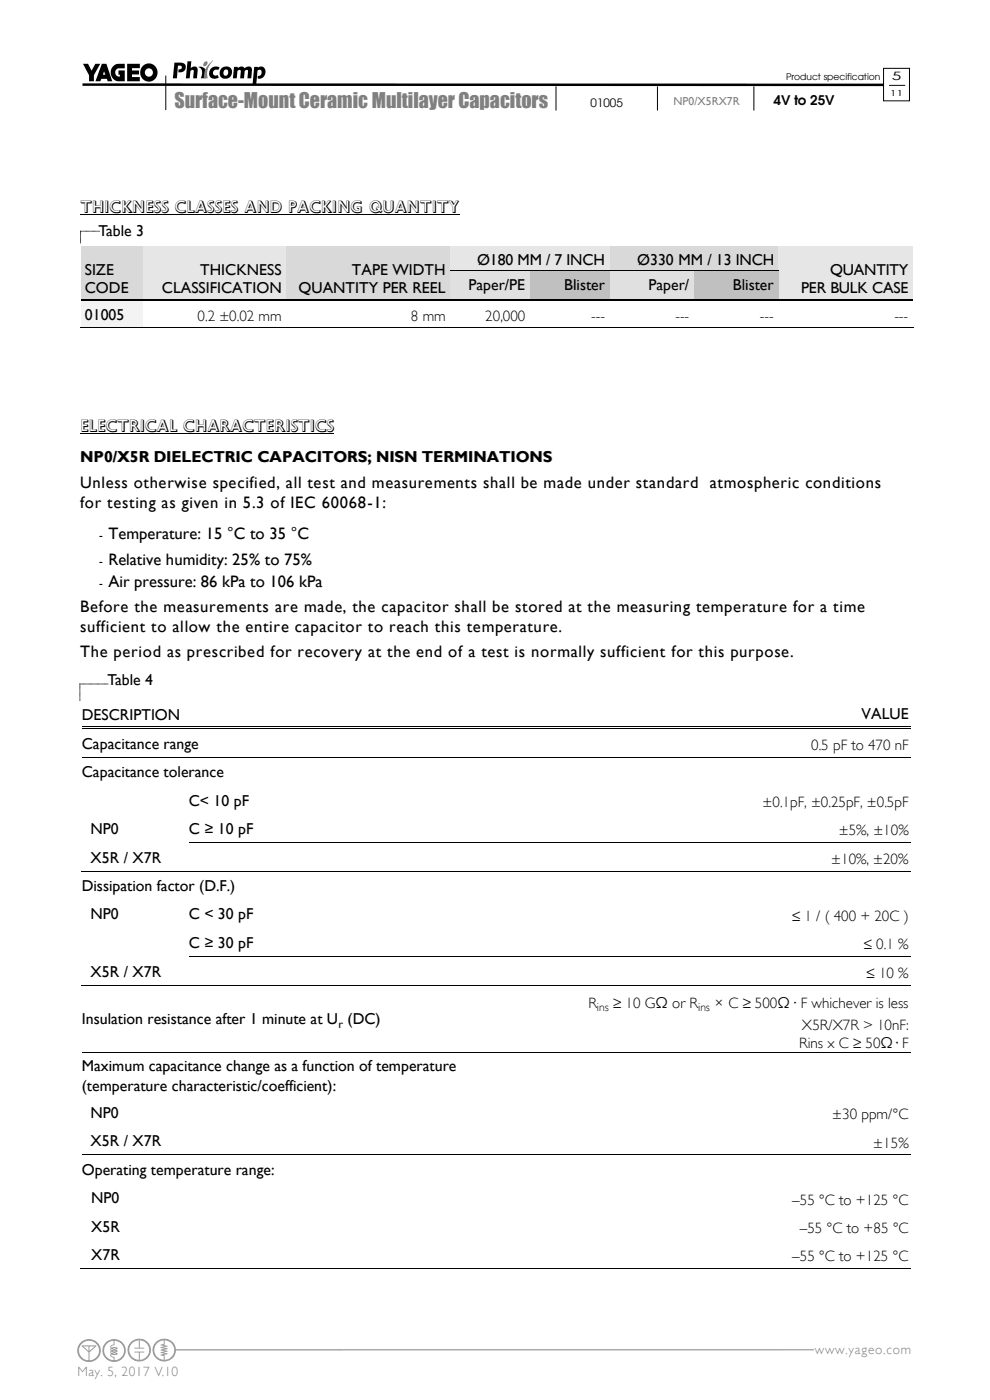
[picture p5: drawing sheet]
<svg xmlns="http://www.w3.org/2000/svg" width="210mm" height="297mm" viewBox="0 0 210 297" stroke-linecap="round" stroke-linejoin="round" font-family="sans-serif">
<path d="M172.6 286.4h-140" fill="none" stroke="#808080" stroke-width=".21"/>
<g fill="#fff">
<circle cx="29.5" cy="286.5" r="2.45"/>
<circle cx="34.8" cy="286.5" r="2.45"/>
<circle cx="24.2" cy="286.6" r="2.45"/>
<circle cx="18.9" cy="286.6" r="2.47"/>
</g>
<g fill="#93989c">
<path d="M21.8 286.6a2.45 2.45 0 0 0 4.8 0 2.45 2.45 0 0 0-4.8 0zM22.7 285.1l.6-.4 .8-.2v.8h-.2a.59 .59 0 0 0-.4 .9l-.1 .8 .1 .2a.53 .53 0 0 0 0 .7 .53 .53 0 0 0 .6 .2v.5a2.05 2.05 0 0 1-1.9-1.3 2.05 2.05 0 0 1 .5-2.2zM24.3 284.5a2.06 2.06 0 0 1 2 2 2.06 2.06 0 0 1-2 2.1v-.6l-.3-.1a.34 .34 0 0 1-.3-.5l.5 .1 .8-.2-.4-.3-.9 .1v-.3l.6 .1 .7-.2-.4-.3-.9 .1-.1-.1 .1-.2 .3 .2a.65 .65 0 0 0 1-.4l-.8-.2-.5 .2a.52 .52 0 0 1 .6-.6zM23.8 287.2h.9zM23.8 286.7h.9zM23.8 286.1h.9z"/>
<path d="M16.4 286.6a2.47 2.47 0 0 0 4.9 0 2.47 2.47 0 0 0-4.9 0zM17.7 285.7h1.1v1zM19 285.7h1.1l-1.1 1zM17.4 285.1a2.09 2.09 0 0 1 3.4 .6 2.09 2.09 0 0 1-1.8 2.9v-1.7l1.5-1.4h-3.2v.1l1.5 1.3v1.7a2.06 2.06 0 0 1-1.9-1.3 2.06 2.06 0 0 1 .5-2.2z"/>
<path d="M27.1 286.5a2.45 2.45 0 0 0 4.9 0 2.45 2.45 0 0 0-4.9 0zM28 285l.7-.4 .7-.2v1.6h-.9v.1h2.1v-.1h-1v-1.6a2.06 2.06 0 0 1 2.1 2.1 2.06 2.06 0 0 1-2.1 2v-1.5h1v-.2h-2.1v.2h.9v1.5a2.05 2.05 0 0 1-1.8-1.2 2.05 2.05 0 0 1 .4-2.3z"/>
<path d="M32.4 286.5a2.45 2.45 0 0 0 4.9 0 2.45 2.45 0 0 0-4.9 0zM33.3 285l.7-.4 .7-.2v.7l-.7 .3 1 .2-1 .3 1 .3-1 .2 1 .3-1 .3 1 .2-1 .3 .7 .2v.8a2.05 2.05 0 0 1-1.8-1.3 2.05 2.05 0 0 1 .4-2.2zM34.9 284.4a2.06 2.06 0 0 1 2.1 2.1 2.06 2.06 0 0 1-2.1 2v-.9l-.3-.1 1-.2-1-.3 1-.3-.1-.1-.9-.2 1-.2-1-.3 1-.2-1-.3 .3-.1z"/>
</g>
<path d="M35.2 16.1v7.2" fill="none" stroke="#000" stroke-width=".21"/>
<path d="M43.4 13.2a.39 .39 0 0 1 .6-.1 .39 .39 0 0 1-.1 .6 .42 .42 0 0 1-.7 .3 .42 .42 0 0 1 .1-.7z" fill="#7d7d7d"/>
<path d="M42.1 14.2a1.38 1.38 0 0 1 1.6 1.8l-.1 .6h-1a1.65 1.65 0 0 0-.5-2.4z" fill="#000"/>
<path d="M44.5 13.4l.7-.7a3.9 3.9 0 0 0-1.1 3.8l-.9 .1a3.8 3.8 0 0 1 1.3-3.2z" fill="#7d7d7d"/>
<g fill="#000">
<path d="M17.6 13.5h1.1l.7 1.5 .8-1.5h1.1l-1.4 2.5v1.2h-1v-1.2zM24 14.1l.8-.5 1.7-.1v1h-1.3a.87 .87 0 0 0-.8 1 .87 .87 0 0 0 1 .7v-.4h-.3v-.9h1.4v2.3h-1.8a1.95 1.95 0 0 1-.7-3.1zM27 13.5h2.7v1h-1.7v.5h1.5v.8h-1.5v.5h1.7v.9h-2.7zM37 13.3h1.2a1.04 1.04 0 0 1 1.2 1 1.04 1.04 0 0 1-1.2 1h-.4l.1-.6h.2a.4 .4 0 0 0 .5-.4 .4 .4 0 0 0-.5-.4h-.3l-.3 2.7h-.8zM39.8 13h.8l-.1 1.5a.8 .8 0 0 1 1-.4 .8 .8 0 0 1 .4 1l-.1 1.5h-.8l.1-1.5-.3-.3-.4 .2-.2 1.6h-.8zM44.8 14.5a1.51 1.51 0 0 1 1.8-.2l-.3 .6a.66 .66 0 0 0-.9-.1 .66 .66 0 0 0-.1 .9 .66 .66 0 0 0 .9 .2l.2 .6a1.27 1.27 0 0 1-1.8-.2 1.27 1.27 0 0 1 .2-1.8zM49.6 14.2h.9l-.1 .3a.86 .86 0 0 1 1.5 0 .86 .86 0 0 1 .8-.4 .86 .86 0 0 1 .7 .6l-.1 1.9h-.8l.1-1.4a.36 .36 0 0 0-.3-.4 .36 .36 0 0 0-.4 .2l-.1 1.6h-.9l.2-1.4a.36 .36 0 0 0-.3-.4 .36 .36 0 0 0-.4 .2l-.2 1.6h-.8zM53.9 14.2h.8v.2a1.07 1.07 0 0 1 1.4 0 1.07 1.07 0 0 1 .1 1.5 1.22 1.22 0 0 1-1.5 .7v-.5a.65 .65 0 0 0 .8-.5 .65 .65 0 0 0-.5-.8l-.4 .2-.2 2.8h-.8z"/>
<path d="M21.6 13.5l-1.4 3.7h1.1l.2-.5h1.2l.1 .5h1l-1.2-3.7zM22.1 15.1l.2 .8h-.5z"/>
<path d="M29.7 15.3a1.9 1.9 0 0 0 3.8 0 1.9 1.9 0 0 0-3.8 0zM30.7 15.4a.9 .9 0 0 1 1.8 0 .9 .9 0 0 1-1.8 0z"/>
<path d="M47.6 14.9a.54 .54 0 0 1 .8 0 .54 .54 0 0 1 0 .7 .54 .54 0 0 1-.8 .4 .54 .54 0 0 1-.2-.8zM47 14.5a1.34 1.34 0 0 0 .7 2.2 1.34 1.34 0 0 0 1.5-1.8 1.32 1.32 0 0 0-2.2-.4z"/>
</g>
<path d="M17.5 18h170.4" fill="none" stroke="#000" stroke-width=".53"/>
<path d="M187.4 14.5h5.5v6.9h-5.5z" fill-rule="evenodd" fill="#fff"/>
<path d="M187.4 14.5h5.5v6.9h-5.5zM188.7 18.1h3.3" fill="none" stroke="#000" stroke-width=".21"/>
<path d="M119.3 20.2h18.8v3.8h-18.8z" fill-rule="evenodd" fill="#fff"/>
<path d="M118 18.4v5M139.5 18.4v5M159.9 18.4v5M17 45.5h80.5M21.1 49.1h-4v2.5M17 92h53.9" fill="none" stroke="#000" stroke-width=".21"/>
<g fill="#d9d9d9">
<path d="M17.3 52.3h13.1v2.1h-13.1z" fill-rule="evenodd"/>
<path d="M17.3 54.4h.7v9h-.7z" fill-rule="evenodd"/>
<path d="M18 54.4h12.4v5.1h-12.4z" fill-rule="evenodd"/>
<path d="M18 59.5h12.4v3.9h-12.4z" fill-rule="evenodd"/>
</g>
<g fill="#e6e6e6">
<path d="M30.4 52.3h30.3v2.1h-30.3z" fill-rule="evenodd"/>
<path d="M59.7 54.4h1v9h-1z" fill-rule="evenodd"/>
<path d="M30.4 54.4h29.3v5.1h-29.3z" fill-rule="evenodd"/>
<path d="M30.4 59.5h29.3v3.9h-29.3z" fill-rule="evenodd"/>
</g>
<g fill="#d9d9d9">
<path d="M60.7 52.3h34.9v2.1h-34.9z" fill-rule="evenodd"/>
<path d="M60.7 54.4h1v9h-1z" fill-rule="evenodd"/>
<path d="M94.5 54.4h1.1v9h-1.1z" fill-rule="evenodd"/>
<path d="M61.7 54.4h32.8v5.1h-32.8z" fill-rule="evenodd"/>
<path d="M61.7 59.5h32.8v3.9h-32.8z" fill-rule="evenodd"/>
</g>
<g fill="#e6e6e6">
<path d="M95.6 52.3h.9v5.2h-.9z" fill-rule="evenodd"/>
<path d="M128.4 52.3h1v5.2h-1z" fill-rule="evenodd"/>
<path d="M96.5 52.3h31.9v5.2h-31.9z" fill-rule="evenodd"/>
</g>
<g fill="#d9d9d9">
<path d="M129.4 52.3h1v5.2h-1z" fill-rule="evenodd"/>
<path d="M164.2 52.3h1v5.2h-1z" fill-rule="evenodd"/>
<path d="M130.4 52.3h33.8v5.2h-33.8z" fill-rule="evenodd"/>
</g>
<g fill="#e6e6e6">
<path d="M165.2 52.3h28.5v2.1h-28.5z" fill-rule="evenodd"/>
<path d="M192.7 54.4h1v9h-1z" fill-rule="evenodd"/>
<path d="M165.2 54.4h27.5v5.1h-27.5z" fill-rule="evenodd"/>
<path d="M165.2 59.5h27.5v3.9h-27.5z" fill-rule="evenodd"/>
</g>
<g fill="#e0e0e0">
<path d="M95.6 58h.9v5.4h-.9z" fill-rule="evenodd"/>
<path d="M111.4 58h1.1v5.4h-1.1z" fill-rule="evenodd"/>
<path d="M96.5 58h14.9v5.4h-14.9z" fill-rule="evenodd"/>
</g>
<g fill="#c0c0c0">
<path d="M112.5 58h1v5.4h-1z" fill-rule="evenodd"/>
<path d="M128.4 58h1v5.4h-1z" fill-rule="evenodd"/>
<path d="M113.5 58h14.9v5.4h-14.9z" fill-rule="evenodd"/>
</g>
<g fill="#e0e0e0">
<path d="M129.4 58h1v5.4h-1z" fill-rule="evenodd"/>
<path d="M146.3 58h1v5.4h-1z" fill-rule="evenodd"/>
<path d="M130.4 58h15.9v5.4h-15.9z" fill-rule="evenodd"/>
</g>
<g fill="#c0c0c0">
<path d="M147.3 58h1v5.4h-1z" fill-rule="evenodd"/>
<path d="M164.2 58h1v5.4h-1z" fill-rule="evenodd"/>
<path d="M148.3 58h15.9v5.4h-15.9z" fill-rule="evenodd"/>
</g>
<path d="M95.6 57.5h16.9" fill="none" stroke="#000" stroke-width=".21"/>
<path d="M95.6 57.5h16.9v.5h-16.9z" fill-rule="evenodd" fill="#e0e0e0"/>
<path d="M112.5 57.5v.5z" fill-rule="evenodd" fill="#c0c0c0"/>
<path d="M112.5 57.5h16.9" fill="none" stroke="#000" stroke-width=".21"/>
<path d="M112.5 57.5h16.9v.5h-16.9z" fill-rule="evenodd" fill="#c0c0c0"/>
<path d="M129.4 57.5l.1 .5z" fill-rule="evenodd" fill="#e0e0e0"/>
<path d="M129.4 57.5h.1z" fill-rule="evenodd" fill="#000"/>
<path d="M129.5 57.5h17.8" fill="none" stroke="#000" stroke-width=".21"/>
<path d="M129.5 57.5h17.8v.5h-17.8z" fill-rule="evenodd" fill="#e0e0e0"/>
<path d="M147.3 57.5l.1 .5z" fill-rule="evenodd" fill="#c0c0c0"/>
<path d="M147.3 57.5h.1z" fill-rule="evenodd" fill="#000"/>
<path d="M147.4 57.5h17.8" fill="none" stroke="#000" stroke-width=".21"/>
<path d="M147.4 57.5h17.8v.5h-17.8z" fill-rule="evenodd" fill="#c0c0c0"/>
<g fill="#f3f3f3">
<path d="M17.3 64h.7v5.4h-.7z" fill-rule="evenodd"/>
<path d="M18 64h12.4v5.4h-12.4z" fill-rule="evenodd"/>
</g>
<g fill="none" stroke="#000" stroke-width=".21">
<path d="M17.1 69.4h176.6M17.3 63.5h13.1M17.3 63.8h13.1M30.9 63.5h29.9M30.9 63.8h29.9M61.3 63.5h34.3M61.3 63.8h34.3M96.1 63.5h16.4M96.1 63.8h16.4M113 63.5h16.4M113 63.8h16.4M129.9 63.5h17.4"/>
<path d="M129.9 63.8h17.4M147.8 63.5h17.4M147.8 63.8h17.4M165.7 63.5h28M165.7 63.8h28M17.4 154.2h94M17.4 154.5h94M23.1 145.1h-6.1v3.7M112 154.2h81.2M112 154.5h81.2M17.4 160.7h94M40.1 178.8h71.3"/>
<path d="M111.5 160.7h81.7M111.5 178.8h81.7M17.4 184.9h22.7M40.1 184.9h71.3M111.5 184.9h81.7M17.4 209h22.7M40.1 202.9h71.3M40.1 209h71.3M111.5 202.9h81.7M111.5 209h81.7M17.4 223.3h94M111.5 223.3h81.7"/>
<path d="M17.4 245.1h94M111.5 245.1h81.7M17.1 269.1h176.1"/>
</g>
<path d="M17.3 64h13.1" fill="none" stroke="#f3f3f3" stroke-width=".21"/>
<g fill="#000">
<path d="M30.1 69.4l.1 .1z" fill-rule="evenodd"/>
<path d="M30.4 63.4h.5v.2h-.5z" fill-rule="evenodd"/>
<path d="M30.4 63.8h.5v.1h-.5z" fill-rule="evenodd"/>
<path d="M60.5 69.4l.1 .1z" fill-rule="evenodd"/>
<path d="M60.8 63.4h.5v.2h-.5z" fill-rule="evenodd"/>
<path d="M60.8 63.8h.5v.1h-.5z" fill-rule="evenodd"/>
<path d="M95.3 69.4l.1 .1z" fill-rule="evenodd"/>
<path d="M95.6 63.4h.5v.2h-.5z" fill-rule="evenodd"/>
<path d="M95.6 63.8h.5v.1h-.5z" fill-rule="evenodd"/>
<path d="M112.2 69.4l.1 .1z" fill-rule="evenodd"/>
<path d="M112.5 63.4h.5v.2h-.5z" fill-rule="evenodd"/>
<path d="M112.5 63.8h.5v.1h-.5z" fill-rule="evenodd"/>
<path d="M129.1 69.4l.1 .1z" fill-rule="evenodd"/>
<path d="M129.4 63.4h.5v.2h-.5z" fill-rule="evenodd"/>
<path d="M129.4 63.8h.5v.1h-.5z" fill-rule="evenodd"/>
<path d="M147 69.4l.1 .1z" fill-rule="evenodd"/>
<path d="M147.3 63.4h.5v.2h-.5z" fill-rule="evenodd"/>
<path d="M147.3 63.8h.5v.1h-.5z" fill-rule="evenodd"/>
<path d="M165 69.4l.1 .1z" fill-rule="evenodd"/>
<path d="M165.2 63.4h.5v.2h-.5z" fill-rule="evenodd"/>
<path d="M165.2 63.8h.5v.1h-.5z" fill-rule="evenodd"/>
<path d="M111.4 154.1h.6v.2h-.6z" fill-rule="evenodd"/>
<path d="M111.4 154.5h.6v.1h-.6z" fill-rule="evenodd"/>
<path d="M111.4 160.6l.1 .1z" fill-rule="evenodd"/>
<path d="M111.4 178.7l.1 .1z" fill-rule="evenodd"/>
<path d="M40.1 184.8v.1z" fill-rule="evenodd"/>
<path d="M111.4 184.8l.1 .1z" fill-rule="evenodd"/>
<path d="M40.1 209v.1z" fill-rule="evenodd"/>
<path d="M111.4 202.9l.1 .1z" fill-rule="evenodd"/>
<path d="M111.4 209l.1 .1z" fill-rule="evenodd"/>
<path d="M111.4 223.2l.1 .1z" fill-rule="evenodd"/>
<path d="M111.4 245l.1 .1z" fill-rule="evenodd"/>
<path d="M111.2 269.1l.1 .1z" fill-rule="evenodd"/>
</g>
<text font-size="4.2" fill="#808080" x="37" y="23">Surface-Mount Ceramic Multilayer Capacitors</text>
<g font-size="3.5">
<text x="17" y="45.2">THICKNESS CLASSES AND PACKING QUANTITY</text>
<text x="17" y="91.6">ELECTRICAL CHARACTERISTICS</text>
<text x="17" y="103.6">Unless otherwise specified, all test and measurements shall be made under standard atmospheric conditions</text>
<text x="17" y="107.8">for testing as given in 5.3 of IEC 60068-1:</text>
<text x="23" y="114.4">Temperature: 15 °C to 35 °C</text>
<text x="23" y="119.8">Relative humidity: 25% to 75%</text>
<text x="23" y="124.6">Air pressure: 86 kPa to 106 kPa</text>
<text x="17" y="129.9">Before the measurements are made, the capacitor shall be stored at the measuring temperature for a time</text>
<text x="17" y="134.1">sufficient to allow the entire capacitor to reach this temperature.</text>
<text x="17" y="139.4">The period as prescribed for recovery at the end of a test is normally sufficient for this purpose.</text>
</g>
<g font-size="3.3">
<text x="20.9" y="50">Table 3</text>
<text x="18" y="58.3">SIZE</text>
<text x="42.5" y="58.3">THICKNESS</text>
<text x="74.7" y="58.3">TAPE WIDTH</text>
<text x="101.2" y="56.3">Ø180 MM / 7 INCH</text>
<text x="135.2" y="56.3">Ø330 MM / 13 INCH</text>
<text x="176.1" y="58.3">QUANTITY</text>
<text x="18" y="62.2">CODE</text>
<text x="34.3" y="62.2">CLASSIFICATION</text>
<text x="63.3" y="62.2">QUANTITY PER REEL</text>
<text x="99.4" y="61.6">Paper/PE</text>
<text x="119.7" y="61.6">Blister</text>
<text x="137.6" y="61.6">Paper/</text>
<text x="155.5" y="61.6">Blister</text>
<text x="170" y="62.2">PER BULK CASE</text>
<text x="18" y="67.9">01005</text>
<text x="22.8" y="145.3">Table 4</text>
<text x="17.4" y="152.7">DESCRIPTION</text>
<text x="182.8" y="152.5">VALUE</text>
<text x="17.4" y="158.9">Capacitance range</text>
<text x="17.4" y="165">Capacitance tolerance</text>
<text x="40.1" y="170.9">C&lt; 10 pF</text>
<text x="19.2" y="176.9">NP0</text>
<text x="40.1" y="176.9">C ≥ 10 pF</text>
<text x="19.2" y="183">X5R / X7R</text>
<text x="17.4" y="189.1">Dissipation factor (D.F.)</text>
<text x="19.2" y="195.1">NP0</text>
<text x="40.1" y="195.1">C &lt; 30 pF</text>
<text x="40.1" y="201.1">C ≥ 30 pF</text>
<text x="19.2" y="207.2">X5R / X7R</text>
<text x="17.4" y="217.4">Insulation resistance after 1 minute at U (DC)</text>
<text x="17.4" y="227.2">Maximum capacitance change as a function of temperature</text>
<text x="17.4" y="231.5">(temperature characteristic/coefficient):</text>
<text x="19.2" y="237.2">NP0</text>
<text x="19.2" y="243.2">X5R / X7R</text>
<text x="17.4" y="249.3">Operating temperature range:</text>
<text x="19.3" y="255.3">NP0</text>
<text x="19.3" y="261.3">X5R</text>
<text x="19.3" y="267.3">X7R</text>
</g>
<text font-size="3.3" fill="#c0c0c0" x="17.1" y="98.1">NP0/X5R DIELECTRIC CAPACITORS; NISN TERMINATIONS</text>
<g font-size="3.2">
<text x="41.9" y="68.2">0.2 ±0.02 mm</text>
<text x="87.2" y="68.2">8 mm</text>
<text x="102.9" y="68.2">20,000</text>
<text x="125.4" y="68.2">---</text>
<text x="143.3" y="68.2">---</text>
<text x="161.2" y="68.2">---</text>
<text x="189.7" y="68.2">---</text>
<text x="172.1" y="159.2">0.5 pF to 470 nF</text>
<text x="161.7" y="171.3">±0.1pF, ±0.25pF, ±0.5pF</text>
<text x="177.9" y="177.3">±5%, ±10%</text>
<text x="176.3" y="183.3">±10%, ±20%</text>
<text x="168.1" y="195.4">≤ 1 / ( 400 + 20C )</text>
<text x="183.3" y="201.4">≤ 0.1 %</text>
<text x="183.8" y="207.5">≤ 10 %</text>
<text x="124.8" y="213.8">R</text>
<text x="130.1" y="213.8">≥ 10 GΩ or R</text>
<text x="151.5" y="213.8">× C ≥ 500Ω · F whichever is less</text>
<text x="170.1" y="218.5">X5R/X7R &gt; 10nF:</text>
<text x="169.5" y="222.5">Rins x C ≥ 50Ω·F</text>
<text x="176.6" y="237.5">±30 ppm/°C</text>
<text x="185.2" y="243.5">±15%</text>
<text x="168.1" y="255.6">–55 °C to +125 °C</text>
<text x="169.7" y="261.6">–55 °C to +85 °C</text>
<text x="168.1" y="267.6">–55 °C to +125 °C</text>
</g>
<text font-size="2.8" x="164.1" y="22.3">4V to 25V</text>
<g font-size="2.8" fill="#7f7f7f">
<text x="172.9" y="287.2">www.yageo.com</text>
<text x="16.4" y="292">May. 5, 2017 V.10</text>
</g>
<g font-size="2.5">
<text x="189.2" y="17.1">5</text>
<text x="125.3" y="22.6">01005</text>
<text x="21" y="114.4">-</text>
<text x="21" y="119.8">-</text>
<text x="21" y="124.6">-</text>
<text x="126.6" y="214.5">ins</text>
<text x="148.1" y="214.5">ins</text>
<text x="71.8" y="218.1">r</text>
</g>
<text font-size="2.5" fill="#808080" x="142.9" y="22.3">NP0/X5RX7R</text>
<text font-size="1.9" x="166.7" y="16.9">Product specification</text>
<text font-size="1.8" x="188.8" y="20.4">11</text>
</svg>
